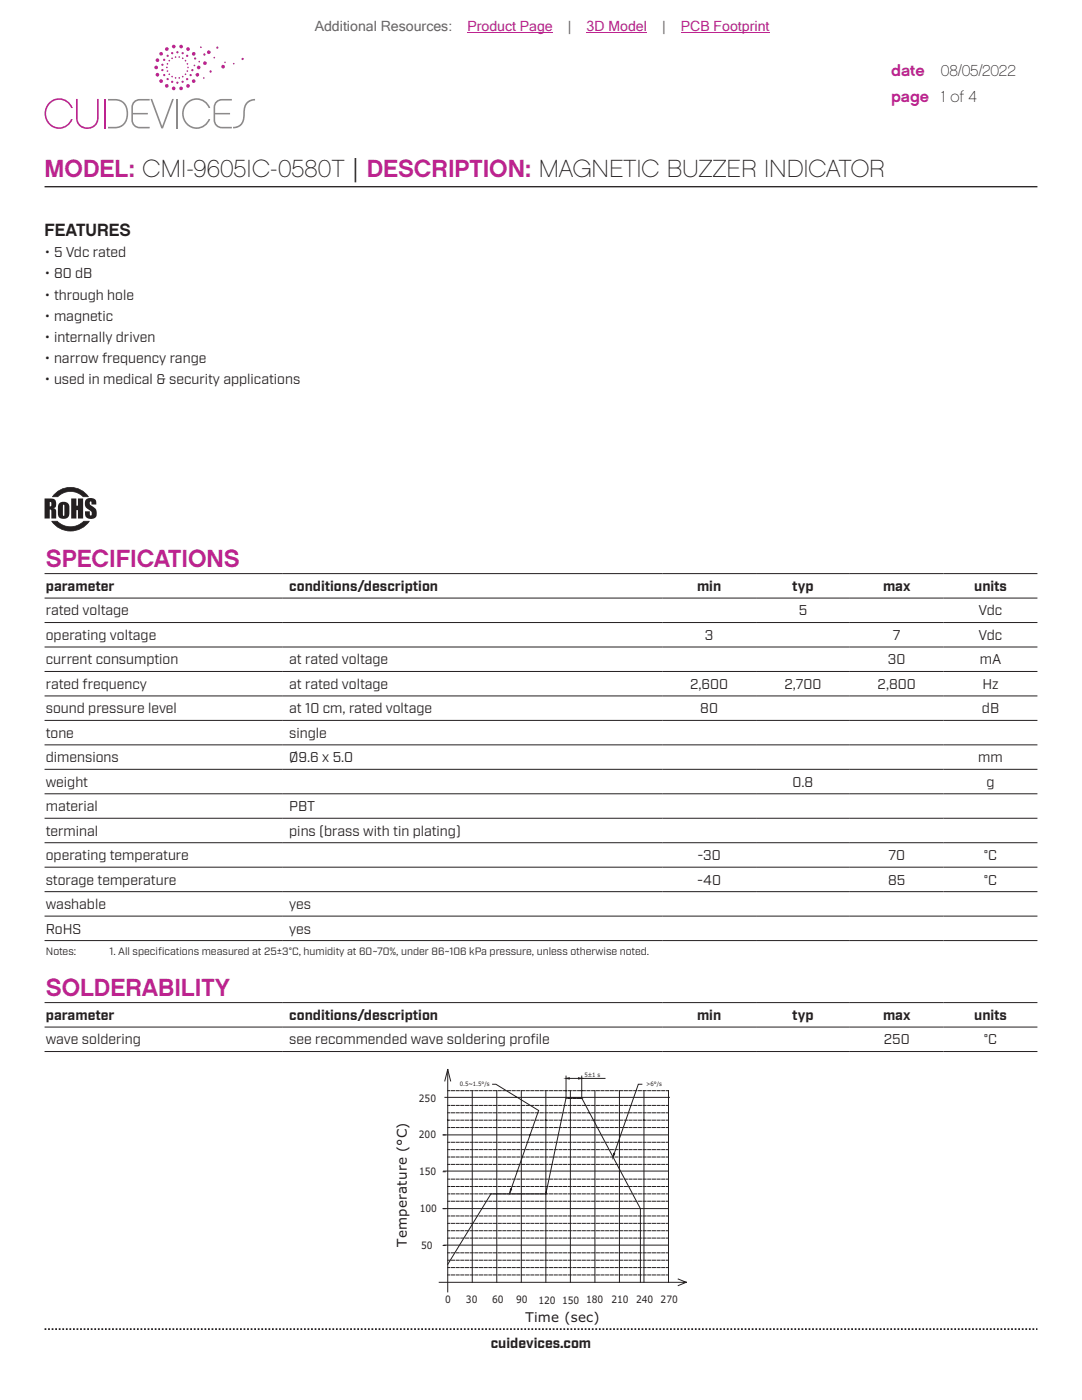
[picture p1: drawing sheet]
<svg xmlns="http://www.w3.org/2000/svg" width="216mm" height="279mm" viewBox="0 0 216 279" stroke-linecap="round" stroke-linejoin="round" font-family="sans-serif">
<path d="M8.9 37.3h198.1" fill="none" stroke="#231f20" stroke-width=".26"/>
<path d="M8.9 265.3h198.1" fill="none" stroke="#231f20" stroke-width=".35" stroke-dasharray=".4 .4 .4 .4 .4 .4" stroke-dashoffset=".7" stroke-linecap="butt"/>
<g fill="#8a8b87">
<path d="M26.7 20.2l.7-.4 2.5-.1v.4h-2a1.33 1.33 0 0 0-1.4 1.3v1.1h3v.3h-3a2.08 2.08 0 0 0 .6 2.3l.8 .2h2v.3h-2a1.64 1.64 0 0 1-1.7-1.6l.1-3z"/>
<path d="M30 19.7h.4l2 5.5 2-5.5h.3l-2.2 5.9h-.3z"/>
</g>
<path d="M35.4 19.7v5.9" fill="none" stroke="#8a8b87" stroke-width=".31"/>
<g fill="#8a8b87">
<path d="M37.4 20.3a2.85 2.85 0 0 1 4.6 1.3h-.4a2.63 2.63 0 0 0-3.6-1.4 2.63 2.63 0 0 0-1.1 3.7 2.53 2.53 0 0 0 2.4 1.5 2.53 2.53 0 0 0 2.3-1.6h.4a2.92 2.92 0 0 1-3.7 1.8 2.92 2.92 0 0 1-1.9-3.6l.2-.7z"/>
<path d="M43.1 20.2l.7-.4 2.5-.1v.4h-2a1.33 1.33 0 0 0-1.4 1.3v1.1h3v.3h-3a2.08 2.08 0 0 0 .6 2.3l.8 .2h2v.3h-2a1.64 1.64 0 0 1-1.7-1.6l.1-3z"/>
<path d="M49.3 20.3l.5-.3 .7-.2 .4-.1v.4a2.08 2.08 0 0 0-2 2.6 2.41 2.41 0 0 1-2 2.9h-.4v-.3a1.9 1.9 0 0 0 2-2v-.6a3.1 3.1 0 0 1 .8-2.4z"/>
<path d="M21.6 19.7a3.5 3.5 0 0 1 3.5 1.1 3.4 3.4 0 0 1-.9 4.6l-1.3 .2h-1.3v-.3a3.2 3.2 0 0 0 3.2-.9 3 3 0 0 0-.8-4.1l-1.1-.2h-1.3z"/>
</g>
<g fill="#bd238f">
<path d="M10 20.3a2.85 2.85 0 0 1 4.5 1.3h-.3a2.63 2.63 0 0 0-3.6-1.4 2.63 2.63 0 0 0-1.1 3.7 2.53 2.53 0 0 0 2.4 1.5 2.53 2.53 0 0 0 2.3-1.6h.3a2.92 2.92 0 0 1-3.6 1.8 2.92 2.92 0 0 1-1.9-3.6l.2-.7z"/>
<path d="M15.2 19.7h.3v3.8a1.94 1.94 0 0 0 1.9 1.9 1.94 1.94 0 0 0 2-1.9v-3.8h.3v3.8a2.26 2.26 0 0 1-2.3 2.2 2.26 2.26 0 0 1-2.2-2.2z"/>
</g>
<path d="M21 19.7v5.9" fill="none" stroke="#bd238f" stroke-width=".31"/>
<g fill="#bd238f">
<path d="M36.9 12h.2v.2h-.2z"/>
<circle cx="35.4" cy="10.4" r=".22"/>
<circle cx="34.4" cy="10.6" r=".22"/>
<circle cx="33.4" cy="11.1" r=".22"/>
<circle cx="32.8" cy="11.9" r=".22"/>
<circle cx="32.4" cy="12.9" r=".22"/>
<circle cx="32.4" cy="14" r=".22"/>
<circle cx="32.8" cy="15" r=".22"/>
<circle cx="33.4" cy="15.8" r=".22"/>
<circle cx="34.4" cy="16.3" r=".22"/>
<circle cx="35.4" cy="16.5" r=".22"/>
<circle cx="36.4" cy="16.3" r=".22"/>
<circle cx="37.4" cy="15.8" r=".22"/>
<circle cx="38" cy="15" r=".22"/>
<circle cx="38.4" cy="14" r=".22"/>
<circle cx="38.9" cy="11.7" r=".22"/>
<circle cx="43.4" cy="9.5" r=".22"/>
<circle cx="40.8" cy="10.9" r=".22"/>
<circle cx="48.4" cy="11.8" r=".22"/>
<circle cx="42" cy="14.3" r=".22"/>
<circle cx="37.4" cy="11.1" r=".22"/>
<circle cx="36.4" cy="10.6" r=".22"/>
<circle cx="33.3" cy="9.8" r=".37"/>
<circle cx="32.2" cy="10.7" r=".37"/>
<circle cx="31.4" cy="12" r=".37"/>
<circle cx="31.2" cy="13.5" r=".37"/>
<circle cx="31.4" cy="14.9" r=".37"/>
<circle cx="32.1" cy="16.2" r=".37"/>
<circle cx="33.3" cy="17.1" r=".37"/>
<circle cx="34.7" cy="17.6" r=".37"/>
<circle cx="36.1" cy="17.6" r=".37"/>
<circle cx="37.5" cy="17.1" r=".37"/>
<circle cx="38.6" cy="16.2" r=".37"/>
<circle cx="39.4" cy="14.9" r=".37"/>
<circle cx="39.6" cy="13.5" r=".37"/>
<circle cx="40.9" cy="12.6" r=".37"/>
<circle cx="41.7" cy="10.4" r=".37"/>
<circle cx="44.5" cy="13.3" r=".37"/>
<circle cx="38.7" cy="10.7" r=".37"/>
<circle cx="37.5" cy="9.8" r=".37"/>
<circle cx="36.1" cy="9.3" r=".37"/>
<circle cx="34.7" cy="9.3" r=".37"/>
<circle cx="35" cy="11.4" r=".16"/>
<circle cx="34.3" cy="11.6" r=".16"/>
<circle cx="33.8" cy="12.1" r=".16"/>
<circle cx="33.4" cy="12.7" r=".16"/>
<circle cx="33.3" cy="13.5" r=".16"/>
<circle cx="33.4" cy="14.2" r=".16"/>
<circle cx="33.8" cy="14.8" r=".16"/>
<circle cx="34.3" cy="15.3" r=".16"/>
<circle cx="35" cy="15.5" r=".16"/>
<circle cx="35.8" cy="15.5" r=".16"/>
<circle cx="36.5" cy="15.3" r=".16"/>
<circle cx="37" cy="14.8" r=".16"/>
<circle cx="37.4" cy="14.2" r=".16"/>
<circle cx="46.6" cy="12.7" r=".16"/>
<circle cx="40.7" cy="15.6" r=".16"/>
<circle cx="40.1" cy="9.4" r=".16"/>
<circle cx="44.9" cy="12.4" r=".16"/>
<circle cx="42.8" cy="11.5" r=".16"/>
<circle cx="38.8" cy="13.1" r=".16"/>
<circle cx="39.8" cy="12.3" r=".16"/>
<circle cx="36.5" cy="11.6" r=".16"/>
<circle cx="35.8" cy="11.4" r=".16"/>
<circle cx="37.5" cy="13.5" r=".16"/>
<circle cx="37.4" cy="12.7" r=".16"/>
</g>
<g fill="none" stroke="#231f20" stroke-width=".2">
<path d="M8.9 114.5h198.1M8.9 119.4h198.1M8.9 124.2h198.1M8.9 129.1h198.1M8.9 134h198.1M8.9 138.9h198.1M8.9 143.8h198.1M8.9 148.7h198.1M8.9 153.5h198.1M8.9 158.4h198.1M8.9 163.3h198.1M8.9 168.2h198.1"/>
<path d="M8.9 173.1h198.1M8.9 177.9h198.1M8.9 182.8h198.1M8.9 187.7h198.1M8.9 200.1h198.1M8.9 205h198.1M8.9 209.9h198.1"/>
</g>
<g fill="#231f20">
<path d="M14.2 99.5h1v1.4h.4v-1.4h1v4h-1v-1.7h-.4v1.7h-1z"/>
<path d="M17.1 99.7a1.2 1.2 0 0 1 1.4-.3 1.2 1.2 0 0 1 .7 1.3h-.9l-.1-.6a.42 .42 0 0 0-.4 .4 .42 .42 0 0 0 .5 .4 1.48 1.48 0 0 1 .5 2.5 1.23 1.23 0 0 1-1.4 0 1.23 1.23 0 0 1-.4-1.4h.9l.1 .9a.52 .52 0 0 0 .3-.5 .52 .52 0 0 0-.3-.5 1.44 1.44 0 0 1-.9-2.2z"/>
<path d="M10.8 98.7a4.4 4.4 0 0 1 6.8 .4h-1a3.6 3.6 0 0 0-5.1 0h-1z"/>
<path d="M10.3 104h1.1a3.7 3.7 0 0 0 5.3 0h1.1a4.6 4.6 0 0 1-7.5 0z"/>
<path d="M9.9 100.2v.9a.47 .47 0 0 0 .4-.5 .47 .47 0 0 0-.4-.4zM8.9 99.5h.7a1.17 1.17 0 0 1 1.6 .8l-.1 .9-.5 .2a.76 .76 0 0 1 .6 1v1.1h-1v-1.6l-.3-.2v1.8h-1z"/>
<path d="M12.6 100.7v1.9l.1 .4 .1-.2v-1.7v-.3zM11.9 100.4a1.18 1.18 0 0 1 1.3-.2 1.18 1.18 0 0 1 .6 1.2v.8a1.17 1.17 0 0 1-.8 1.3 1.17 1.17 0 0 1-1.4-.8v-1.6z"/>
<path d="M11 98.6l-.4 .5h.9a3.6 3.6 0 0 1 5.1 0h.9a4.3 4.3 0 0 0-6.5-.5zM10.8 98.6a4.3 4.3 0 0 1 6.9 .6h-1.1a3.6 3.6 0 0 0-5.1 0h-1.1z"/>
<path d="M10.5 104.1a4.5 4.5 0 0 0 7.2 0h-1a3.8 3.8 0 0 1-5.3 0zM10.3 104l1.1-.1a3.7 3.7 0 0 0 5.3 0l1.2 .1a4.5 4.5 0 0 1-7.6 0z"/>
</g>
<g fill="none" stroke="#231f20" stroke-width=".2">
<path d="M89.3 213.4l-.5 2.3M89.3 213.4l.6 2.3M89.3 213.5v44.3M89.3 217.7h.5M90.1 217.7h.6M91 217.7h.6M91.9 217.7h.7M92.9 217.7h.6M93.8 217.7h.6M94.2 217.7v38.2M94.7 217.7h.7M95.7 217.7h.6"/>
<path d="M96.6 217.7h.6M97.5 217.7h.7M98.5 217.7h.6M99.1 217.7v38.2M99.4 217.7h.6M100.3 217.7h.7M101.3 217.7h.6M102.2 217.7h.6M103.1 217.7h.6M104 217.7v38.2M104.1 217.7h.6M105 217.7h.6"/>
<path d="M105.9 217.7h.6M106.9 217.7h.6M107.8 217.7h.6M108.7 217.7h.6M108.9 217.7v38.2M109.7 217.7h.6M110.6 217.7h.6M111.5 217.7h.6M112.5 217.7h.6M112.9 214.8v4.1M113.4 217.7h.6M113.6 215.2h1.8"/>
<path d="M113.8 217.7v38.2M114.3 217.7h.6M115.3 217.7h.6M116.1 214.8v4.1M116.1 215.2h4.6M116.2 217.7h.6M117.1 217.7h.6M118 217.7h.7M118.7 217.7v38.2M119 217.7h.6M119.9 217.7h.6M120.8 217.7h.7"/>
<path d="M121.8 217.7h.6M122.7 217.7h.6M123.6 217.7v38.2M123.6 217.7h.7M124.6 217.7h.6M125.5 217.7h.6M126.4 217.7h.7M127.4 217.7h.6M128.3 217.7h.6M128.5 217.7v38.2M129.2 217.7h.7M130.2 217.7h.6"/>
<path d="M131.1 217.7h.6M132 217.7h.7M133 217.7h.4v38.2M88.4 233.8h.4M88.4 226.5h.4M89.3 238.3h.5M89.3 236.8h.5M89.3 235.3h.5M89.3 232.4h.5M89.3 230.9h.5M89.3 229.4h.5M89.3 228h.5"/>
<path d="M89.3 225h.5M89.3 223.6h.5M89.3 222.1h.5M89.3 220.6h.5M89.3 239.7h.5M90.1 238.3h.6M90.1 236.8h.6M90.1 235.3h.6M90.1 232.4h.6M90.1 230.9h.6M90.1 229.4h.6M90.1 228h.6"/>
<path d="M90.1 225h.6M90.1 223.6h.6M90.1 222.1h.6M90.1 220.6h.6M90.1 239.7h.6M91 230.9h.6M91 229.4h.6M91 228h.6M91 225h.6M91 223.6h.6M91 222.1h.6M91 220.6h.6"/>
<path d="M91 239.7h.6M91 238.3h.6M91 236.8h.6M91 235.3h.6M91 232.4h.6M91.9 238.3h.7M91.9 236.8h.7M91.9 235.3h.7M91.9 232.4h.7M91.9 230.9h.7M91.9 229.4h.7M91.9 228h.7"/>
<path d="M91.9 225h.7M91.9 223.6h.7M91.9 222.1h.7M91.9 220.6h.7M91.9 239.7h.7M92.9 239.7h.6M92.9 238.3h.6M92.9 236.8h.6M92.9 235.3h.6M92.9 232.4h.6M92.9 230.9h.6M92.9 229.4h.6"/>
<path d="M92.9 228h.6M92.9 225h.6M92.9 223.6h.6M92.9 222.1h.6M92.9 220.6h.6M93.8 238.3h.6M93.8 236.8h.6M93.8 235.3h.6M93.8 232.4h.6M93.8 230.9h.6M93.8 229.4h.6M93.8 228h.6"/>
<path d="M93.8 225h.6M93.8 223.6h.6M93.8 222.1h.6M93.8 220.6h.6M93.8 239.7h.6M94.7 238.3h.7M94.7 236.8h.7M94.7 235.3h.7M94.7 232.4h.7M94.7 230.9h.7M94.7 229.4h.7M94.7 228h.7"/>
<path d="M94.7 225h.7M94.7 223.6h.7M94.7 222.1h.7M94.7 220.6h.7M94.7 239.7h.7M95.7 239.7h.6M95.7 238.3h.6M95.7 236.8h.6M95.7 235.3h.6M95.7 232.4h.6M95.7 230.9h.6M95.7 229.4h.6"/>
<path d="M95.7 228h.6M95.7 225h.6M95.7 223.6h.6M95.7 222.1h.6M95.7 220.6h.6M96.6 238.3h.6M96.6 236.8h.6M96.6 235.3h.6M96.6 232.4h.6M96.6 230.9h.6M96.6 229.4h.6M96.6 228h.6"/>
<path d="M96.6 225h.6M96.6 223.6h.6M96.6 222.1h.6M96.6 220.6h.6M96.6 239.7h.6M97.5 239.7h.7M97.5 238.3h11.8M97.5 236.8h.7M97.5 235.3h.7M97.5 232.4h.7M97.5 230.9h.7M97.5 229.4h.7"/>
<path d="M97.5 228h.7M97.5 225h.7M97.5 223.6h.7M97.5 222.1h.7M97.5 220.6h.7M98 238.3l-8.7 14M98.5 222.1h.6M98.5 220.6h.6M98.5 239.7h.6M98.5 236.8h.6M98.5 235.3h.6M98.5 232.4h.6"/>
<path d="M98.5 230.9h.6M98.5 229.4h.6M98.5 228h.6M98.5 225h.6M98.5 223.6h.6M99.4 239.7h.6M99.4 236.8h.6M99.4 235.3h.6M99.4 232.4h.6M99.4 230.9h.6M99.4 229.4h.6M99.4 228h.6"/>
<path d="M99.4 225h.6M99.4 223.6h.6M99.4 222.1h.6M99.4 220.6h.6M100.3 239.7h.7M100.3 236.8h.7M100.3 235.3h.7M100.3 232.4h.7M100.3 230.9h.7M100.3 229.4h.7M100.3 228h.7M100.3 225h.7"/>
<path d="M100.3 223.6h.7M100.3 222.1h.7M100.3 220.6h.7M101.3 230.9h.6M101.3 229.4h.6M101.3 228h.6M101.3 225h.6M101.3 222.1h.6M101.3 220.6h.6M101.3 239.7h.6M101.3 236.8h.6M101.3 235.3h.6"/>
<path d="M101.3 232.4h.6M101.3 223.6h.6M102.2 239.7h.6M102.2 236.8h.6M102.2 235.3h.6M102.2 232.4h.6M102.2 230.9h.6M102.2 229.4h.6M102.2 228h.6M102.2 225h.6M102.2 223.6h.6M102.2 222.1h.6"/>
<path d="M102.2 220.6h.6M103.1 239.7h.6M103.1 236.8h.6M103.1 235.3h.6M103.1 232.4h.6M103.1 230.9h.6M103.1 229.4h.6M103.1 228h.6M103.1 225h.6M103.1 223.6h.6M103.1 222.1h.6M103.1 220.6h.6"/>
<path d="M104.1 239.7h.6M104.1 236.8h.6M104.1 235.3h.6M104.1 232.4h.6M104.1 230.9h.6M104.1 229.4h.6M104.1 228h.6M104.1 225h.6M104.1 223.6h.6M104.1 222.1h.6M104.1 220.6h.6M105 239.7h.6"/>
<path d="M105 236.8h.6M105 235.3h.6M105 232.4h.6M105 230.9h.6M105 229.4h.6M105 228h.6M105 225h.6M105 223.6h.6M105 222.1h.6M105 220.6h.6M105.9 239.7h.6M105.9 236.8h.6"/>
<path d="M105.9 235.3h.6M105.9 232.4h.6M105.9 230.9h.6M105.9 229.4h.6M105.9 228h.6M105.9 225h.6M105.9 223.6h.6M105.9 222.1h.6M105.9 220.6h.6M106.9 239.7h.6M106.9 236.8h.6M106.9 235.3h.6"/>
<path d="M106.9 232.4h.6M106.9 230.9h.6M106.9 229.4h.6M106.9 228h.6M106.9 225h.6M106.9 223.6h.6M106.9 222.1h.6M106.9 220.6h.6M107.8 239.7h.6M107.8 236.8h.6M107.8 235.3h.6M107.8 232.4h.6"/>
<path d="M107.8 230.9h.6M107.8 229.4h.6M107.8 228h.6M107.8 225h.6M107.8 223.6h.6M107.8 222.1h.6M107.8 220.6h.6M108.7 239.7h.6M108.7 236.8h.6M108.7 235.3h.6M108.7 232.4h.6M108.7 230.9h.6"/>
<path d="M108.7 229.4h.6M108.7 228h.6M108.7 225h.6M108.7 223.6h.6M108.7 222.1h.6M108.7 220.6h.6M108.9 238.3l4-19.2h3.2l11.7 22.1v14.7M109.7 239.7h.6M109.7 238.3h.6M109.7 236.8h.6M109.7 235.3h.6M109.7 232.4h.6"/>
<path d="M109.7 230.9h.6M109.7 229.4h.6M109.7 228h.6M109.7 225h.6M109.7 223.6h.6M109.7 222.1h.6M109.7 220.6h.6M110.6 225h.6M110.6 239.7h.6M110.6 238.3h.6M110.6 236.8h.6M110.6 235.3h.6"/>
<path d="M110.6 232.4h.6M110.6 230.9h.6M110.6 229.4h.6M110.6 228h.6M110.6 223.6h.6M110.6 222.1h.6M110.6 220.6h.6M111.5 232.4h.6M111.5 230.9h.6M111.5 229.4h.6M111.5 228h.6M111.5 223.6h.6"/>
<path d="M111.5 222.1h.6M111.5 220.6h.6M111.5 225h.6M111.5 239.7h.6M111.5 238.3h.6M111.5 236.8h.6M111.5 235.3h.6M112.5 225h.6M112.5 239.7h.6M112.5 238.3h.6M112.5 236.8h.6M112.5 235.3h.6"/>
<path d="M112.5 232.4h.6M112.5 230.9h.6M112.5 229.4h.6M112.5 228h.6M112.5 223.6h.6M112.5 222.1h.6M112.5 220.6h.6M113.4 225h.6M113.4 239.7h.6M113.4 238.3h.6M113.4 236.8h.6M113.4 235.3h.6"/>
<path d="M113.4 232.4h.6M113.4 230.9h.6M113.4 229.4h.6M113.4 228h.6M113.4 223.6h.6M113.4 222.1h.6M113.4 220.6h.6M114.3 239.7h.6M114.3 238.3h.6M114.3 236.8h.6M114.3 235.3h.6M114.3 232.4h.6"/>
<path d="M114.3 230.9h.6M114.3 229.4h.6M114.3 228h.6M114.3 223.6h.6M114.3 222.1h.6M114.3 220.6h.6M114.3 225h.6M115.3 225h.6M115.3 239.7h.6M115.3 238.3h.6M115.3 236.8h.6M115.3 235.3h.6"/>
<path d="M115.3 232.4h.6M115.3 230.9h.6M115.3 229.4h.6M115.3 228h.6M115.3 223.6h.6M115.3 222.1h.6M115.3 220.6h.6M116.2 232.4h.6M116.2 230.9h.6M116.2 229.4h.6M116.2 228h.6M116.2 222.1h.6"/>
<path d="M116.2 220.6h.6M116.2 225h.6M116.2 239.7h.6M116.2 238.3h.6M116.2 236.8h.6M116.2 235.3h.6M116.2 223.6h.6M117.1 225h.6M117.1 239.7h.6M117.1 238.3h.6M117.1 236.8h.6M117.1 235.3h.6"/>
<path d="M117.1 232.4h.6M117.1 230.9h.6M117.1 229.4h.6M117.1 228h.6M117.1 223.6h.6M117.1 222.1h.6M117.1 220.6h.6M118 225h.7M118 239.7h.7M118 238.3h.7M118 236.8h.7M118 235.3h.7"/>
<path d="M118 232.4h.7M118 230.9h.7M118 229.4h.7M118 228h.7M118 223.6h.7M118 222.1h.7M118 220.6h.7M119 225h.6M119 239.7h.6M119 238.3h.6M119 236.8h.6M119 235.3h.6"/>
<path d="M119 232.4h.6M119 230.9h.6M119 229.4h.6M119 228h.6M119 223.6h.6M119 222.1h.6M119 220.6h.6M119.9 225h.6M119.9 239.7h.6M119.9 238.3h.6M119.9 236.8h.6M119.9 235.3h.6"/>
<path d="M119.9 232.4h.6M119.9 230.9h.6M119.9 229.4h.6M119.9 228h.6M119.9 223.6h.6M119.9 222.1h.6M119.9 220.6h.6M120.8 222.1h.7M120.8 220.6h.7M120.8 225h.7M120.8 239.7h.7M120.8 238.3h.7"/>
<path d="M120.8 236.8h.7M120.8 235.3h.7M120.8 232.4h.7M120.8 230.9h.7M120.8 229.4h.7M120.8 228h.7M120.8 223.6h.7M121.8 225h.6M121.8 239.7h.6M121.8 238.3h.6M121.8 236.8h.6M121.8 235.3h.6"/>
<path d="M121.8 223.6h.6M121.8 232.4h.6M121.8 230.9h.6M121.8 229.4h.6M121.8 228h.6M121.8 222.1h.6M121.8 220.6h.6M122.7 225h.6M122.7 239.7h.6M122.7 238.3h.6M122.7 236.8h.6M122.7 235.3h.6"/>
<path d="M122.7 232.4h.6M122.7 230.9h.6M122.7 229.4h.6M122.7 228h.6M122.7 223.6h.6M122.7 222.1h.6M122.7 220.6h.6M123.6 239.7h.7M123.6 238.3h.7M123.6 236.8h.7M123.6 235.3h.7M123.6 232.4h.7"/>
<path d="M123.6 230.9h.7M123.6 229.4h.7M123.6 228h.7M123.6 223.6h.7M123.6 222.1h.7M123.6 220.6h.7M123.6 225h.7M124.6 225h.6M124.6 239.7h.6M124.6 238.3h.6M124.6 236.8h.6M124.6 235.3h.6"/>
<path d="M124.6 232.4h.6M124.6 230.9h.6M124.6 229.4h.6M124.6 228h.6M124.6 223.6h.6M124.6 222.1h.6M124.6 220.6h.6M125.5 225h.6M125.5 239.7h.6M125.5 238.3h.6M125.5 236.8h.6M125.5 235.3h.6"/>
<path d="M125.5 232.4h.6M125.5 230.9h.6M125.5 229.4h.6M125.5 228h.6M125.5 223.6h.6M125.5 222.1h.6M125.5 220.6h.6M126.4 225h.7M126.4 239.7h.7M126.4 238.3h.7M126.4 236.8h.7M126.4 235.3h.7"/>
<path d="M126.4 232.4h.7M126.4 230.9h.7M126.4 229.4h.7M126.4 228h.7M126.4 223.6h.7M126.4 222.1h.7M126.4 220.6h.7M127.4 225h.6M127.4 239.7h.6M127.4 238.3h.6M127.4 236.8h.6M127.4 235.3h.6"/>
<path d="M127.4 232.4h.6M127.4 230.9h.6M127.4 229.4h.6M127.4 228h.6M127.4 223.6h.6M127.4 222.1h.6M127.4 220.6h.6M128.3 225h.6M128.3 239.7h.6M128.3 238.3h.6M128.3 236.8h.6M128.3 235.3h.6"/>
<path d="M128.3 232.4h.6M128.3 230.9h.6M128.3 229.4h.6M128.3 228h.6M128.3 223.6h.6M128.3 222.1h.6M128.3 220.6h.6M129.2 225h.7M129.2 239.7h.7M129.2 238.3h.7M129.2 236.8h.7M129.2 235.3h.7"/>
<path d="M129.2 232.4h.7M129.2 230.9h.7M129.2 229.4h.7M129.2 228h.7M129.2 223.6h.7M129.2 222.1h.7M129.2 220.6h.7M130.2 225h.6M130.2 239.7h.6M130.2 238.3h.6M130.2 236.8h.6M130.2 235.3h.6"/>
<path d="M130.2 232.4h.6M130.2 230.9h.6M130.2 229.4h.6M130.2 228h.6M130.2 223.6h.6M130.2 222.1h.6M130.2 220.6h.6M131.1 225h.6M131.1 239.7h.6M131.1 238.3h.6M131.1 236.8h.6M131.1 235.3h.6"/>
<path d="M131.1 232.4h.6M131.1 230.9h.6M131.1 229.4h.6M131.1 228h.6M131.1 223.6h.6M131.1 222.1h.6M131.1 220.6h.6M132 225h.7M132 239.7h.7M132 238.3h.7M132 236.8h.7M132 235.3h.7"/>
<path d="M132 232.4h.7M132 230.9h.7M132 229.4h.7M132 228h.7M132 223.6h.7M132 222.1h.7M132 220.6h.7M133 232.4h.4M133 230.9h.4M133 229.4h.4M133 228h.4M133 223.6h.4"/>
<path d="M133 222.1h.4M133 220.6h.4M133 225h.4M133 239.7h.4M133 238.3h.4M133 236.8h.4M133 235.3h.4M87.6 255.9h49.3M88.4 248.6h.4M88.4 241.2h.4M89.3 254.4h.5M89.3 253h.5"/>
<path d="M89.3 251.5h.5M89.3 250h.5M89.3 247.1h.5M89.3 245.6h.5M89.3 244.1h.5M89.3 242.7h.5M90.1 254.4h.6M90.1 253h.6M90.1 251.5h.6M90.1 250h.6M90.1 247.1h.6M90.1 245.6h.6"/>
<path d="M90.1 244.1h.6M90.1 242.7h.6M91 254.4h.6M91 253h.6M91 251.5h.6M91 250h.6M91 247.1h.6M91 245.6h.6M91 244.1h.6M91 242.7h.6M91.9 254.4h.7M91.9 253h.7"/>
<path d="M91.9 251.5h.7M91.9 250h.7M91.9 247.1h.7M91.9 245.6h.7M91.9 244.1h.7M91.9 242.7h.7M92.9 247.1h.6M92.9 245.6h.6M92.9 244.1h.6M92.9 242.7h.6M92.9 254.4h.6M92.9 253h.6"/>
<path d="M92.9 251.5h.6M92.9 250h.6M93.8 254.4h.6M93.8 253h.6M93.8 251.5h.6M93.8 250h.6M93.8 247.1h.6M93.8 245.6h.6M93.8 244.1h.6M93.8 242.7h.6M94.7 254.4h.7M94.7 253h.7"/>
<path d="M94.7 251.5h.7M94.7 250h.7M94.7 247.1h.7M94.7 245.6h.7M94.7 244.1h.7M94.7 242.7h.7M95.7 247.1h.6M95.7 245.6h.6M95.7 244.1h.6M95.7 242.7h.6M95.7 254.4h.6M95.7 253h.6"/>
<path d="M95.7 251.5h.6M95.7 250h.6M96.6 254.4h.6M96.6 253h.6M96.6 251.5h.6M96.6 250h.6M96.6 247.1h.6M96.6 245.6h.6M96.6 244.1h.6M96.6 242.7h.6M97.5 247.1h.7M97.5 245.6h.7"/>
<path d="M97.5 244.1h.7M97.5 242.7h.7M97.5 254.4h.7M97.5 253h.7M97.5 251.5h.7M97.5 250h.7M98.5 247.1h.6M98.5 245.6h.6M98.5 244.1h.6M98.5 242.7h.6M98.5 254.4h.6M98.5 253h.6"/>
<path d="M98.5 251.5h.6M98.5 250h.6M99.4 254.4h.6M99.4 253h.6M99.4 251.5h.6M99.4 250h.6M99.4 247.1h.6M99.4 245.6h.6M99.4 244.1h.6M99.4 242.7h.6M100.3 247.1h.7M100.3 245.6h.7"/>
<path d="M100.3 244.1h.7M100.3 242.7h.7M100.3 254.4h.7M100.3 253h.7M100.3 251.5h.7M100.3 250h.7M101.3 247.1h.6M101.3 245.6h.6M101.3 244.1h.6M101.3 242.7h.6M101.3 254.4h.6M101.3 253h.6"/>
<path d="M101.3 251.5h.6M101.3 250h.6M102.2 247.1h.6M102.2 245.6h.6M102.2 244.1h.6M102.2 242.7h.6M102.2 254.4h.6M102.2 253h.6M102.2 251.5h.6M102.2 250h.6M103.1 254.4h.6M103.1 253h.6"/>
<path d="M103.1 251.5h.6M103.1 250h.6M103.1 247.1h.6M103.1 245.6h.6M103.1 244.1h.6M103.1 242.7h.6M104.1 254.4h.6M104.1 253h.6M104.1 251.5h.6M104.1 250h.6M104.1 247.1h.6M104.1 245.6h.6"/>
<path d="M104.1 244.1h.6M104.1 242.7h.6M105 247.1h.6M105 245.6h.6M105 244.1h.6M105 242.7h.6M105 254.4h.6M105 253h.6M105 251.5h.6M105 250h.6M105.9 254.4h.6M105.9 253h.6"/>
<path d="M105.9 251.5h.6M105.9 250h.6M105.9 247.1h.6M105.9 245.6h.6M105.9 244.1h.6M105.9 242.7h.6M106.9 247.1h.6M106.9 245.6h.6M106.9 244.1h.6M106.9 242.7h.6M106.9 254.4h.6M106.9 253h.6"/>
<path d="M106.9 251.5h.6M106.9 250h.6M107.8 254.4h.6M107.8 253h.6M107.8 251.5h.6M107.8 250h.6M107.8 247.1h.6M107.8 245.6h.6M107.8 244.1h.6M107.8 242.7h.6M108.7 247.1h.6M108.7 245.6h.6"/>
<path d="M108.7 244.1h.6M108.7 242.7h.6M108.7 254.4h.6M108.7 253h.6M108.7 251.5h.6M108.7 250h.6M109.7 254.4h.6M109.7 253h.6M109.7 251.5h.6M109.7 250h.6M109.7 247.1h.6M109.7 245.6h.6"/>
<path d="M109.7 244.1h.6M109.7 242.7h.6M110.6 247.1h.6M110.6 245.6h.6M110.6 244.1h.6M110.6 242.7h.6M110.6 254.4h.6M110.6 253h.6M110.6 251.5h.6M110.6 250h.6M111.5 247.1h.6M111.5 245.6h.6"/>
<path d="M111.5 244.1h.6M111.5 242.7h.6M111.5 254.4h.6M111.5 253h.6M111.5 251.5h.6M111.5 250h.6M112.5 254.4h.6M112.5 253h.6M112.5 251.5h.6M112.5 250h.6M112.5 247.1h.6M112.5 245.6h.6"/>
<path d="M112.5 244.1h.6M112.5 242.7h.6M113.4 247.1h.6M113.4 245.6h.6M113.4 244.1h.6M113.4 242.7h.6M113.4 254.4h.6M113.4 253h.6M113.4 251.5h.6M113.4 250h.6M114.3 254.4h.6M114.3 253h.6"/>
<path d="M114.3 251.5h.6M114.3 250h.6M114.3 247.1h.6M114.3 245.6h.6M114.3 244.1h.6M114.3 242.7h.6M115.3 254.4h.6M115.3 253h.6M115.3 251.5h.6M115.3 250h.6M115.3 247.1h.6M115.3 245.6h.6"/>
<path d="M115.3 244.1h.6M115.3 242.7h.6M116.2 247.1h.6M116.2 245.6h.6M116.2 244.1h.6M116.2 242.7h.6M116.2 254.4h.6M116.2 253h.6M116.2 251.5h.6M116.2 250h.6M117.1 254.4h.6M117.1 253h.6"/>
<path d="M117.1 251.5h.6M117.1 250h.6M117.1 247.1h.6M117.1 245.6h.6M117.1 244.1h.6M117.1 242.7h.6M118 254.4h.7M118 253h.7M118 251.5h.7M118 250h.7M118 247.1h.7M118 245.6h.7"/>
<path d="M118 244.1h.7M118 242.7h.7M119 247.1h.6M119 245.6h.6M119 244.1h.6M119 242.7h.6M119 254.4h.6M119 253h.6M119 251.5h.6M119 250h.6M119.9 247.1h.6M119.9 245.6h.6"/>
<path d="M119.9 244.1h.6M119.9 242.7h.6M119.9 254.4h.6M119.9 253h.6M119.9 251.5h.6M119.9 250h.6M120.8 247.1h.7M120.8 245.6h.7M120.8 244.1h.7M120.8 242.7h.7M120.8 254.4h.7M120.8 253h.7"/>
<path d="M120.8 251.5h.7M120.8 250h.7M121.8 254.4h.6M121.8 253h.6M121.8 251.5h.6M121.8 250h.6M121.8 247.1h.6M121.8 245.6h.6M121.8 244.1h.6M121.8 242.7h.6M122.7 247.1h.6M122.7 245.6h.6"/>
<path d="M122.7 244.1h.6M122.7 242.7h.6M122.7 254.4h.6M122.7 253h.6M122.7 251.5h.6M122.7 250h.6M123.6 254.4h.7M123.6 253h.7M123.6 251.5h.7M123.6 250h.7M123.6 247.1h.7M123.6 245.6h.7"/>
<path d="M123.6 244.1h.7M123.6 242.7h.7M124.6 254.4h.6M124.6 253h.6M124.6 251.5h.6M124.6 250h.6M124.6 247.1h.6M124.6 245.6h.6M124.6 244.1h.6M124.6 242.7h.6M125.5 247.1h.6M125.5 245.6h.6"/>
<path d="M125.5 244.1h.6M125.5 242.7h.6M125.5 254.4h.6M125.5 253h.6M125.5 251.5h.6M125.5 250h.6M126.4 254.4h.7M126.4 253h.7M126.4 251.5h.7M126.4 250h.7M126.4 247.1h.7M126.4 245.6h.7"/>
<path d="M126.4 244.1h.7M126.4 242.7h.7M127.4 247.1h.6M127.4 245.6h.6M127.4 244.1h.6M127.4 242.7h.6M127.4 254.4h.6M127.4 253h.6M127.4 251.5h.6M127.4 250h.6M128.3 247.1h.6M128.3 245.6h.6"/>
<path d="M128.3 244.1h.6M128.3 242.7h.6M128.3 254.4h.6M128.3 253h.6M128.3 251.5h.6M128.3 250h.6M129.2 254.4h.7M129.2 253h.7M129.2 251.5h.7M129.2 250h.7M129.2 247.1h.7M129.2 245.6h.7"/>
<path d="M129.2 244.1h.7M129.2 242.7h.7M130.2 247.1h.6M130.2 245.6h.6M130.2 244.1h.6M130.2 242.7h.6M130.2 254.4h.6M130.2 253h.6M130.2 251.5h.6M130.2 250h.6M131.1 254.4h.6M131.1 253h.6"/>
<path d="M131.1 251.5h.6M131.1 250h.6M131.1 247.1h.6M131.1 245.6h.6M131.1 244.1h.6M131.1 242.7h.6M132 247.1h.7M132 245.6h.7M132 244.1h.7M132 242.7h.7M132 254.4h.7M132 253h.7"/>
<path d="M132 251.5h.7M132 250h.7M133 254.4h.4M133 253h.4M133 251.5h.4M133 250h.4M133 247.1h.4M133 245.6h.4M133 244.1h.4M133 242.7h.4M135.3 255.3l1.6 .6M136.9 255.9l-1.6 .7"/>
</g>
<path d="M112.9 215.2l.7-.1v.2z" fill="#231f20"/>
<path d="M112.9 215.2l.7-.1v.2z" fill="none" stroke="#231f20" stroke-width=".2"/>
<path d="M115.4 215.1l.7 .1-.7 .1z" fill="#231f20"/>
<path d="M112.9 219.1h.1M115.4 215.1l.7 .1-.7 .1zM116.1 219.1h.1M116.1 215.2h.1" fill="none" stroke="#231f20" stroke-width=".2"/>
<path d="M122.5 230.2l.2 .1-.4 .6z" fill="#231f20"/>
<path d="M128.1 216.4h-.7l-4.8 13.8M122.5 230.2l.2 .1-.4 .6z" fill="none" stroke="#231f20" stroke-width=".2"/>
<path d="M101.9 237.3l.2 .1-.4 .6z" fill="#231f20"/>
<path d="M88.8 219h44.8M98.3 216.4h.6l8.6 5.2-5.5 15.7M88.4 226.5h44.8M88.5 233.7h44.8M101.9 237.3l.2 .1-.4 .6zM88.4 241.2h44.8M88.6 248.5h44.8" fill="none" stroke="#231f20" stroke-width=".2"/>
<path d="M93.3 6.5h17M117.1 6.5h12M135.8 6.5h17.8" fill="none" stroke="#bd238f" stroke-width=".2"/>
<g font-size="4.9" fill="#bd238f">
<text x="8.9" y="35.3">MODEL: CMI-9605IC-0580T | DESCRIPTION: MAGNETIC BUZZER INDICATOR</text>
<text x="9.1" y="113.1">SPECIFICATIONS</text>
<text x="9.1" y="198.7">SOLDERABILITY</text>
</g>
<text font-size="3.5" fill="#231f20" x="8.9" y="47.1">FEATURES</text>
<g font-size="3.2" fill="#bd238f">
<text x="177.8" y="15.1">date</text>
<text x="177.8" y="20.4">page</text>
</g>
<g font-size="3.2" fill="#231f20">
<text x="187.7" y="15.1">08/05/2022</text>
<text x="187.7" y="20.4">1 of 4</text>
</g>
<g font-size="2.8" fill="#63676b">
<text x="62.8" y="6.1">Additional Resources:</text>
<text x="113.3" y="6.1">|</text>
<text x="132.1" y="6.1">|</text>
</g>
<g font-size="2.8" fill="#bd238f">
<text x="93.3" y="6.1">Product Page</text>
<text x="117.1" y="6.1">3D Model</text>
<text x="135.8" y="6.1">PCB Footprint</text>
</g>
<g font-size="2.8" fill="#231f20">
<text x="8.9" y="51.3">• 5 Vdc rated</text>
<text x="8.9" y="55.6">• 80 dB</text>
<text x="8.9" y="59.8">• through hole</text>
<text x="8.9" y="64">• magnetic</text>
<text x="8.9" y="68.3">• internally driven</text>
<text x="8.9" y="72.5">• narrow frequency range</text>
<text x="8.9" y="76.7">• used in medical &amp; security applications</text>
<text x="9.1" y="117.9">parameter</text>
<text x="57.7" y="117.9">conditions/description</text>
<text x="139.1" y="117.9">min</text>
<text x="158.1" y="117.9">typ</text>
<text x="176.2" y="117.9">max</text>
<text x="194.4" y="117.9">units</text>
<text x="9.1" y="122.8">rated voltage</text>
<text x="159.4" y="122.8">5</text>
<text x="195.3" y="122.8">Vdc</text>
<text x="9.1" y="127.7">operating voltage</text>
<text x="140.7" y="127.7">3</text>
<text x="178.2" y="127.7">7</text>
<text x="195.3" y="127.7">Vdc</text>
<text x="9.1" y="132.6">current consumption</text>
<text x="9.1" y="137.5">rated frequency</text>
<text x="57.7" y="132.6">at rated voltage</text>
<text x="57.7" y="137.5">at rated voltage</text>
<text x="137.7" y="137.5">2,600</text>
<text x="156.5" y="137.5">2,700</text>
<text x="175.1" y="137.5">2,800</text>
<text x="177.2" y="132.6">30</text>
<text x="195.5" y="132.6">mA</text>
<text x="196" y="137.5">Hz</text>
<text x="9.1" y="142.4">sound pressure level</text>
<text x="57.7" y="142.4">at 10 cm, rated voltage</text>
<text x="139.7" y="142.4">80</text>
<text x="195.9" y="142.4">dB</text>
<text x="9.1" y="147.2">tone</text>
<text x="57.7" y="147.2">single</text>
<text x="9.1" y="152.1">dimensions</text>
<text x="57.7" y="152.1">Ø9.6 x 5.0</text>
<text x="195.2" y="152.1">mm</text>
<text x="9.1" y="157">weight</text>
<text x="9.1" y="161.9">material</text>
<text x="57.7" y="161.9">PBT</text>
<text x="158.2" y="157">0.8</text>
<text x="196.8" y="157">g</text>
<text x="9.1" y="166.8">terminal</text>
<text x="57.7" y="166.8">pins (brass with tin plating)</text>
<text x="9.1" y="171.7">operating temperature</text>
<text x="139.2" y="171.7">-30</text>
<text x="177.3" y="171.7">70</text>
<text x="196.3" y="171.7">°C</text>
<text x="9.1" y="176.5">storage temperature</text>
<text x="139.1" y="176.5">-40</text>
<text x="177.2" y="176.5">85</text>
<text x="196.3" y="176.5">°C</text>
<text x="9.1" y="181.4">washable</text>
<text x="57.7" y="181.4">yes</text>
<text x="9.1" y="186.3">RoHS</text>
<text x="57.7" y="186.3">yes</text>
<text x="9.1" y="203.6">parameter</text>
<text x="57.7" y="203.6">conditions/description</text>
<text x="139.1" y="203.6">min</text>
<text x="158.1" y="203.6">typ</text>
<text x="176.2" y="203.6">max</text>
<text x="194.4" y="203.6">units</text>
<text x="9.1" y="208.4">wave soldering</text>
<text x="57.7" y="208.4">see recommended wave soldering prof</text>
<text x="105.8" y="208.4">ile</text>
<text x="176.3" y="208.4">250</text>
<text x="196.3" y="208.4">°C</text>
<text x="97.9" y="269">cuidevices.com</text>
</g>
<g font-size="2.7" fill="#231f20">
<text x="81.2" y="248.8" transform="rotate(-90 81.2 248.8)">Temperature (°C)</text>
<text x="104.9" y="263.8">Time (sec)</text>
</g>
<g font-size="2.1" fill="#231f20">
<text x="9.1" y="190.7">Notes:</text>
<text x="21.8" y="190.7">1. All specif</text>
<text x="31.5" y="190.7">ications measured at 25±3°C, humidity at 60~70%, under 86~106 kPa pressure, unless otherwise noted.</text>
</g>
<g font-size="2" fill="#231f20">
<text x="83.6" y="220">250</text>
<text x="83.6" y="227.1">200</text>
<text x="83.6" y="234.5">150</text>
<text x="83.7" y="242">100</text>
<text x="84" y="249.3">50</text>
<text x="88.8" y="260">0</text>
<text x="93" y="260.1">30</text>
<text x="98.2" y="260.1">60</text>
<text x="103" y="260.1">90</text>
<text x="107.4" y="260.1">120</text>
<text x="112.2" y="260.2">150</text>
<text x="116.9" y="260.1">180</text>
<text x="122" y="260.1">210</text>
<text x="126.9" y="260.1">240</text>
<text x="131.8" y="260">270</text>
</g>
<g font-size="1.2" fill="#231f20">
<text x="116.6" y="215">5±1 s</text>
<text x="91.7" y="216.7">0.5~1.5°/s</text>
<text x="128.9" y="216.7">&gt;6°/s</text>
</g>
</svg>
